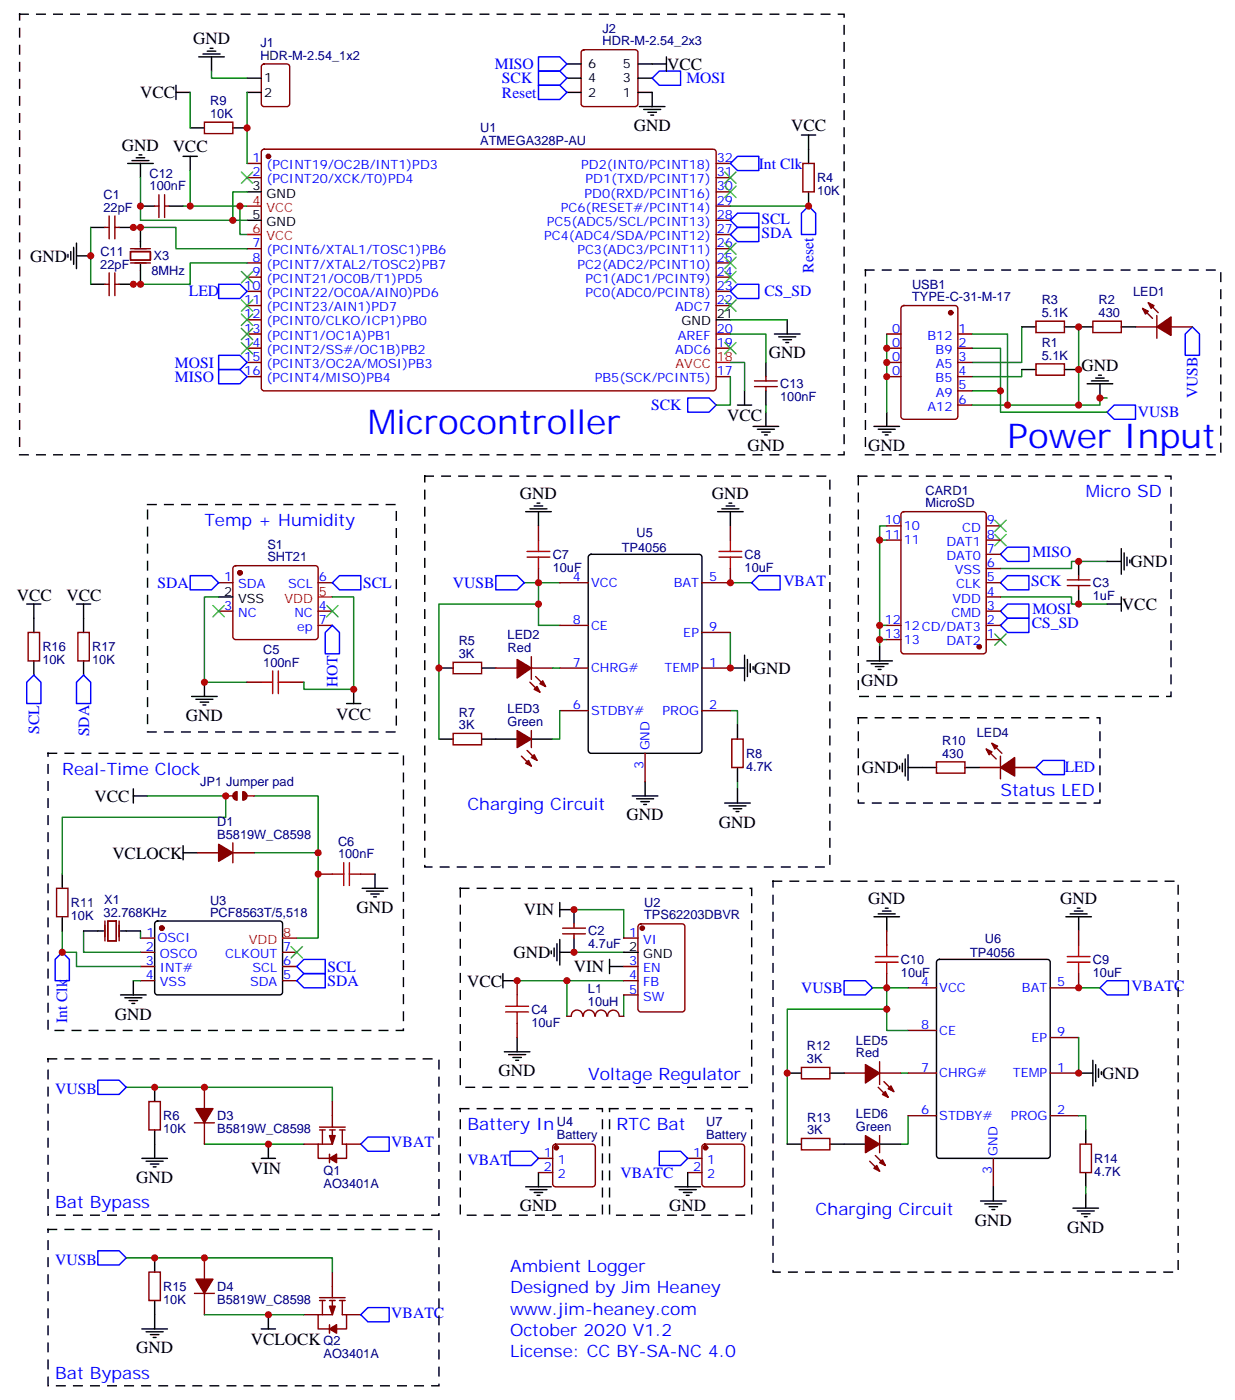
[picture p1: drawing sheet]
<svg xmlns="http://www.w3.org/2000/svg" width="306mm" height="347mm" viewBox="0 0 306 347" stroke-linecap="round" stroke-linejoin="round" font-family="sans-serif">
<g fill="none" stroke="#000" stroke-width=".35" stroke-dasharray="2.1 2.1">
<path d="M4.9 3.5h204.6v109.4h-204.6zM214.8 67h88.2v45.9h-88.2zM105.4 118.2h100.6v97h-100.6zM213 118.2h77.6v54.7h-77.6zM36.6 125.2h61.8v56.5h-61.8zM213 178.2h60v21.1h-60zM11.9 187h88.2v68.8h-88.2zM191.8 218.7h100.6v97h-100.6zM114.2 220.5h72.3v49.4h-72.3zM11.9 262.8h97v38.8h-97zM114.2 275.2h35.3v26.4h-35.3zM151.3 275.2h35.2v26.4h-35.2z"/>
<path d="M11.9 305.2h97v38.8h-97z"/>
</g>
<g fill="none" stroke="#000" stroke-width=".35">
<path d="M49.3 14.1h6.4M50.4 13.4h4.2M51.4 12.7h2.2M52.1 12h.7M52.5 14.1v3.5M61.3 19.4h3.5M140.7 19.4h3.5M140.7 15.9h3.5M158.3 19.4h3.6M158.3 15.9h7.1M165.4 14.1v3.5M32.7 39.9h4.3"/>
<path d="M33.8 39.2h2.1M34.5 38.5h.7M43.7 22.9h3.5M43.7 21.2v3.5M45.4 38.8h3.6M47.2 38.8v3.5M47.2 31.8h3.5M57.8 31.8h3.5M61.3 22.9h3.5M140.7 22.9h3.5M158.3 22.9h3.6v3.6M158.7 26.5h6.3"/>
<path d="M159.7 27.2h4.3M160.8 27.9h2.1M161.5 28.6h.7M198.9 33.5h3.5M200.7 33.5v7.1M22.5 56.4h3.5M29.6 56.4h3.5M31.7 40.6h6.3M34.9 51.2h3.5M34.9 40.6v3.5M34.9 56.4v5M41.9 51.2h3.5"/>
<path d="M61.3 47.6h3.5M61.3 54.7h3.5M200.7 47.6v3.6M16.9 63.1v.8M17.6 62.4v2.2M18.3 61.4v4.2M19 63.5h3.5M19 60.3v6.4M22.5 70.6h3.5M29.6 70.6h3.5M34.9 65.6v5M177.7 79.4h3.6"/>
<path d="M195.4 79.4v3.5M184.8 97v3.5M190.1 90v3.5M190.1 97v3.5M192.2 82.9h6.3M193.3 83.6h4.2M194.3 84.3h2.1M195 85h.7M253.6 91.7h3.5M253.6 81.1h3.5M264.2 91.7h3.5M264.2 81.1h7"/>
<path d="M269.8 95.2h6.4M270.9 94.5h4.2M271.9 93.8h2.1M272.6 93.1h.7M273 95.2v3.6M278.3 81.1h3.5M183 100.5h3.5M186.9 105.8h6.4M188 106.5h4.2M189 107.2h2.1M189.7 107.9h.7M190.1 102.3v3.5"/>
<path d="M216.9 105.8h6.3M217.9 106.5h4.3M219 107.2h2.1M219.7 107.9h.7M220.1 102.3v3.5M130.5 127h6.3M131.5 126.3h4.2M132.6 125.6h2.1M133.3 124.9h.7M133.6 127v3.5M146.2 137.8l.5-.2h26.8a.71 .71 0 0 1 .7 .7v48a.76 .76 0 0 1-.7 .7h-26.8a.76 .76 0 0 1-.7-.7v-48zM178.1 127h6.3"/>
<path d="M179.1 126.3h4.3M180.2 125.6h2.1M180.9 124.9h.7M181.3 127v3.5M267.7 139.3v3.6M274.7 139.3h3.6M278.3 136.2v6.3M279 137.2v4.3M279.7 138.3v2.1M280.4 139v.7M6.6 149.9h3.6M8.4 149.9v7.1"/>
<path d="M19 149.9h3.5M20.7 149.9v7.1M54.3 148.2h3.5M267.7 146.4v3.5M274.7 149.9h3.6M278.3 148.2v3.5M8.4 164v3.6M20.7 164v3.6M47.6 172.9h6.3M48.6 173.6h4.2M49.7 174.3h2.1M50.4 175h.7"/>
<path d="M50.7 169.3v3.6M86 174.6h3.5M87.8 171.1v3.5M108.9 165.8h3.6M119.5 165.8h3.5M181.3 165.8h3.5M183 179.9v3.5M184.8 162.6v6.4M185.5 163.7v4.2M186.2 164.7v2.2M186.9 165.5v.7M215.1 164h6.4"/>
<path d="M216.2 164.7h4.2M217.2 165.5h2.2M217.9 166.2h.8M218.3 160.5v3.5M33.1 197.6h3.5M33.1 195.8v3.5M108.9 183.4h3.6M119.5 183.4h8.8M131.9 183.4h5.3M156.9 197.6h6.4M158 198.3h4.2M159 199h2.1"/>
<path d="M159.7 199.7h.7M160.1 194v3.6M179.8 199.3h6.4M183 190.5v3.5M183 195.8v3.5M223.2 190.1v.8M223.9 189.4v2.2M224.6 188.4v4.2M225.4 190.5h7M225.4 187.3v6.4M239.5 190.5h3.5M15.5 217v3.5"/>
<path d="M45.4 211.7h3.6M45.4 209.9v3.5M93.1 217v3.5M180.9 200h4.2M182 200.7h2.1M182.7 201.4h.7M15.5 227.5v3.6M20.7 231.1h5M29.9 231.1h5M38.6 228.8l.5-.2h30.3a.71 .71 0 0 1 .7 .7v16.9a.76 .76 0 0 1-.7 .7h-30.3a.76 .76 0 0 1-.7-.7v-16.9zM89.9 220.5h6.3M90.9 221.2h4.3"/>
<path d="M92 221.9h2.1M92.7 222.6h.7M136.8 236v.7M137.5 235.3v2.1M138.2 234.2v4.3M138.9 225.8h3.6v3.5M138.9 224v3.5M138.9 233.2v6.3M142.5 232.8v3.6h-3.6M151.3 239.9h3.5M151.3 238.1v3.6M154.8 236.4h3.5"/>
<path d="M216.9 227.5h6.3M217.9 226.8h4.3M219 226.1h2.1M219.7 225.4h.7M220.1 227.5v3.6M232.6 238.3l.5-.2h26.8a.71 .71 0 0 1 .7 .7v48a.76 .76 0 0 1-.7 .7h-26.8a.76 .76 0 0 1-.7-.7v-48zM264.5 227.5h6.4M265.6 226.8h4.2M266.6 226.1h2.1M267.3 225.4h.7M267.7 227.5v3.6M29.9 246.9h6.4"/>
<path d="M31 247.6h4.2M32 248.4h2.1M32.7 249.1h.7M33.1 243.4v3.5M124.8 243.4h3.5M124.8 241.7v3.5M128.3 257.5v3.6M38.4 269.9v3.5M125.2 261.1h6.3M126.2 261.8h4.3M127.3 262.5h2.1M128 263.2h.7"/>
<path d="M195.4 266.3h3.5M206 266.3h3.5M267.7 266.3h3.5M271.2 263.2v6.3M271.9 264.2v4.3M272.6 265.3v2.1M273.3 266v.7M35.2 287.5h6.4M36.3 288.2h4.2M37.3 288.9h2.1M38 289.6h.7M38.4 280.5v7"/>
<path d="M64.8 287.5h3.6M66.6 284v3.5M130.5 294.6h6.3M131.5 295.3h4.2M132.6 296h2.1M133.3 296.7h.7M133.6 291v3.6M167.5 294.6h6.3M168.6 295.3h4.2M169.6 296h2.1M170.3 296.7h.7M170.7 291v3.6"/>
<path d="M195.4 284h3.5M206 284h8.8M218.3 284h5.3M243.3 298.1h6.4M244.4 298.8h4.2M245.5 299.5h2.1M246.5 294.6v3.5M266.3 299.9h6.3M269.5 280.5v3.5M269.5 291v3.6M269.5 296.3v3.6M38.4 312.2v3.5"/>
<path d="M246.2 300.2h.7M267.3 300.6h4.3M268.4 301.3h2.1M269.1 302h.7M35.2 329.8h6.4M36.3 330.6h4.2M37.3 331.3h2.1M38 332h.7M38.4 322.8v7M64.8 329.8h3.6M66.6 326.3v3.5"/>
</g>
<g fill="none" stroke="#a10000" stroke-width=".35">
<path d="M130.8 138.3h5.7M130.8 136.9h5.7M133.6 134.1v2.8M133.6 138.3v2.8M178.4 138.3h5.7M178.4 136.9h5.7M181.3 134.1v2.8M181.3 138.3v2.8M64.8 169.3h2.9M67.7 166.5v5.7M69.1 166.5v5.7M69.1 169.3h2.8"/>
<path d="M82.5 217h2.8M85.3 214.1v5.7M86.7 217h2.8M86.7 214.1v5.7M217.2 238.8h5.7M217.2 237.4h5.7M220.1 234.6v2.8M220.1 238.8v2.9M264.9 238.8h5.6M264.9 237.4h5.6M267.7 234.6v2.8M267.7 238.8v2.9"/>
<path d="M125.5 251.2h5.7M125.5 249.8h5.7M128.3 246.9v2.9M128.3 251.2v2.8"/>
</g>
<g fill="none" stroke="#870000" stroke-width=".35">
<path d="M65.1 16.1l.4-.2h5.7a.71 .71 0 0 1 .7 .7v9.2a.76 .76 0 0 1-.7 .7h-5.7a.76 .76 0 0 1-.7-.7v-9.2zM144.4 12.6l.5-.3h12.7a.71 .71 0 0 1 .7 .8v12.7a.76 .76 0 0 1-.7 .7h-12.7a.76 .76 0 0 1-.7-.7v-12.7zM50.7 30.3h7.1v2.9h-7.1zM65.1 37.2l.4-.2h111.5a.71 .71 0 0 1 .7 .7v58.6a.76 .76 0 0 1-.7 .7h-111.5a.76 .76 0 0 1-.7-.7v-58.6zM26 56.4h1.1M27.1 53.6v5.7M28.5 53.6v5.7M28.5 56.4h1.1M38.4 51.2h1M39.4 48.3v5.7M40.9 51.2h1M40.9 48.3v5.7"/>
<path d="M61.3 40.6h3.5M61.3 44.1h3.5M177.7 40.6h3.6M177.7 44.1h3.6M177.7 58.2h3.6M177.7 54.7h3.6M177.7 51.2h3.6M177.7 47.6h3.6M199.2 40.6h2.9v7h-2.9zM26 70.6h1.1M27.1 67.7v5.7M28.5 67.7v5.7"/>
<path d="M28.5 70.6h1.1M32.4 62.4h4.9v2.2h-4.9zM32.4 61.7h4.9M32.4 65.3h4.9M61.3 61.7h3.5M61.3 65.3h3.5M61.3 68.8h3.5M61.3 72.3h3.5M61.3 75.8h3.5M61.3 79.4h3.5M177.7 61.7h3.6M177.7 65.3h3.6"/>
<path d="M177.7 68.8h3.6M177.7 72.3h3.6M177.7 75.8h3.6M223.8 76.1l.5-.3h12.7a.71 .71 0 0 1 .7 .8v26.8a.76 .76 0 0 1-.7 .7h-12.7a.76 .76 0 0 1-.7-.7v-26.8zM257.1 79.7h7.1v2.9h-7.1zM271.2 79.7h7.1v2.9h-7.1zM283.6 76.6l2.4 2.4M285 75.1l2.4 2.5M287.1 78.3v5.7M61.3 82.9h3.5M61.3 86.4h3.5M61.3 90h3.5"/>
<path d="M61.3 93.5h3.5M177.7 82.9h3.6M177.7 86.4h3.6M177.7 93.5h3.6M187.3 96h5.6M187.3 94.5h5.6M190.1 93.5v1M190.1 96v1M220.1 82.9h3.5M220.1 86.4h3.5M220.1 90h3.5M220.1 93.5h3.5"/>
<path d="M237.7 82.9h3.5M237.7 86.4h3.5M237.7 90h3.5M237.7 93.5h3.5M237.7 97h3.5M257.1 90.3h7.1v2.8h-7.1zM281.8 81.1h5.3M290.6 81.1h5.3M237.7 100.5h3.5M133.6 130.5v3.6M181.3 130.5v3.6M220.1 134.1h3.5"/>
<path d="M220.1 130.5h3.5M223.8 127.2l.5-.2h19.8a.71 .71 0 0 1 .7 .7v33.9a.76 .76 0 0 1-.7 .7h-19.8a.76 .76 0 0 1-.7-.7v-33.9zM244.8 137.6h3.5M244.8 134.1h3.5M244.8 130.5h3.5M7 157h2.8v7h-2.8zM19.3 157h2.9v7h-2.9zM54.3 151.7h3.5M54.3 144.6h3.5M58 140.6l.5-.2h19.7a.71 .71 0 0 1 .8 .7v16.9a.76 .76 0 0 1-.8 .8h-19.7a.76 .76 0 0 1-.7-.8v-16.9zM79 155.2h3.5M79 151.7h3.5"/>
<path d="M79 144.6h3.5M133.6 141.1v3.5M138.9 155.2h7.1M138.9 144.6h7.1M174.2 157h7.1M181.3 141.1v3.5h-7.1M220.1 158.8h3.5M220.1 155.2h3.5M244.8 158.8h3.5M244.8 155.2h3.5M244.8 151.7h3.5M244.8 148.2h3.5"/>
<path d="M244.8 144.6h3.5M244.8 141.1h3.5M264.9 145.3h5.6M264.9 143.9h5.6M267.7 142.9v1M267.7 145.3v1.1M61.3 169.3h3.5M71.9 169.3h3.5M112.5 164.4h7v2.8h-7zM123 165.8h5.3M131.5 169.3l2.5 2.5M131.9 163v5.6"/>
<path d="M131.9 165.8h5.3M132.9 167.9l2.5 2.5M138.9 165.8h7.1M138.9 176.4h7.1M174.2 165.8h7.1M174.2 176.4h7.1M112.5 182h7v2.9h-7zM129.4 187.7l2.5 2.4M130.8 186.3l2.5 2.4M131.9 181.3v4.3M160.1 187v7M181.6 183.4h2.8v7.1h-2.8z"/>
<path d="M232.4 189.1h7.1v2.8h-7.1zM243 190.5h5.3M244.8 185.9l2.4 2.5M246.2 184.5l2.4 2.5M248.3 187.7v5.6M251.8 190.5h5.3M49 211.7h5.3M57.8 209.2v4.9M57.8 211.7h5.3M79 217h3.5M89.5 217h3.6M14 220.5h2.9v7h-2.9z"/>
<path d="M26 228.6v4.9M26.7 228.6h2.2v4.9h-2.2zM29.6 228.6v4.9M34.9 236.4h3.5M34.9 239.9h3.5M34.9 232.8h3.5M70.1 236.4h3.6M70.1 239.9h3.6M139.6 230.4h5.7M139.6 231.8h5.7M142.5 229.3v1.1M142.5 231.8v1"/>
<path d="M154.8 239.9h3.5M154.8 232.8h3.5M158.6 229.5l.4-.2h10.3a.71 .71 0 0 1 .7 .7v20.5a.76 .76 0 0 1-.7 .7h-10.3a.76 .76 0 0 1-.7-.7v-20.5zM220.1 231.1v3.5M267.7 231.1v3.5M34.9 243.4h3.5M70.1 243.4h3.6M128.3 243.4v3.5M128.3 254v3.5M144.6 252.2a1.41 1.41 0 0 0-1.4-1.5 1.41 1.41 0 0 0-1.4 1.5h-1.1M144.8 252.2a1.41 1.41 0 0 1 1.4-1.5 1.41 1.41 0 0 1 1.4 1.5M147.8 252.2a1.41 1.41 0 0 1 1.4-1.5 1.41 1.41 0 0 1 1.4 1.5"/>
<path d="M150.8 252.2a1.41 1.41 0 0 1 1.4-1.5 1.41 1.41 0 0 1 1.4 1.5M153.7 252.2h1.1M154.8 243.4h3.5M154.8 246.9h3.5M220.1 241.7v3.5M225.4 245.2h7M225.4 255.8h7M260.6 257.5h7.1M267.7 241.7v3.5h-7.1M37 273.4h2.8v7.1h-2.8zM48.3 278.7h4.9M50.7 269.9v5.3"/>
<path d="M50.7 278.7v5.3M79.3 279.8h6.4M82.5 273.4v6.4M198.9 264.9h7.1v2.9h-7.1zM209.5 266.3h5.3M217.9 269.9l2.5 2.4M218.3 266.3h5.3M218.3 263.5v5.7M219.4 268.5l2.4 2.4M225.4 266.3h7M225.4 276.9h7M260.6 266.3h7.1"/>
<path d="M260.6 276.9h7.1M75.4 284h3.6M79 284v3.5h2.8M79.3 280.5h1.4M80 280.5v3.5M81.8 286.5v2.1M81.8 280.5h1.4M82.5 280.5v3.5h-3.5M84.2 280.5h1.5M84.9 280.5v3.5h1.1v3.5h-2.5M86 284h3.5M133.6 287.5h3.6"/>
<path d="M133.6 291h3.6M137.4 284.2l.5-.2h9.1a.71 .71 0 0 1 .7 .7v9.2a.76 .76 0 0 1-.7 .7h-9.1a.76 .76 0 0 1-.7-.7v-9.2zM170.7 287.5h3.5M170.7 291h3.5M174.4 284.2l.5-.2h9.2a.71 .71 0 0 1 .7 .7v9.2a.76 .76 0 0 1-.7 .7h-9.2a.76 .76 0 0 1-.7-.7v-9.2zM198.9 282.6h7.1v2.8h-7.1zM215.8 288.2l2.5 2.5M217.2 286.8l2.5 2.5M218.3 281.9v4.2M246.5 287.5v7.1M268 284h2.9v7h-2.9zM37 315.7h2.8v7.1h-2.8z"/>
<path d="M50.7 312.2v5.3M82.5 315.7v6.4M48.3 321h4.9M50.7 321v5.3M75.4 326.3h3.6M79 326.3v3.5h2.8M79.3 322.1h6.4M79.3 322.8h1.4M80 322.8v3.5M81.8 328.8v2.1M81.8 322.8h1.4M82.5 322.8v3.5h-3.5"/>
<path d="M84.2 322.8h1.5M84.9 322.8v3.5h1.1v3.5h-2.5M86 326.3h3.5"/>
</g>
<g fill="none" stroke="#008700" stroke-width=".35">
<path d="M52.5 17.6v1.8h8.8M47.2 22.9v8.9M61.3 22.9v17.7M22.5 56.4v14.2M34.9 56.4h-1.8h10.6v5.3h17.6M34.9 44.1v10.6h22.9M45.4 51.2h1.8M47.2 42.3v8.9h12.3M61.3 51.2h-1.8v7h1.8M61.3 47.6h-3.5v7.1h3.5M181.3 51.2h19.4M61.3 65.3h-14.1v5.3h-14.1h1.8"/>
<path d="M181.3 79.4h14.1M181.3 82.9h8.8v7.1M181.3 90h3.5v7M181.3 93.5v7h-3.6M220.1 82.9v19.4M241.2 97h7.1v5.3h26.4M241.2 86.4h7.1v10.6M241.2 82.9h8.8v17.6M253.6 91.7v1.8h-12.4M253.6 81.1v8.9h-12.4M267.7 81.1v19.4M274.7 98.8h-1.7v1.7h-31.8"/>
<path d="M190.1 100.5v1.8M218.3 134.1h1.8M220.1 130.5h-1.8v30M274.7 139.3h-8.8v1.8h-17.6M54.3 148.2h-3.6v21.1h10.6M82.5 148.2h5.3v22.9h-12.4v-1.8M130.1 144.6h8.8M133.6 144.6v10.6h5.3M133.6 149.9h-24.7v33.5M181.3 144.6h5.2M181.3 157v8.8M218.3 155.2h1.8"/>
<path d="M218.3 158.8h1.8M248.3 148.2h17.6v1.7h8.8M137.2 165.8h1.7M138.9 176.4v7h-1.7M181.3 176.4h1.7v3.5M36.6 197.6h19.4v5.2h-40.5v14.2M63.1 197.6h15.9v35.2h-5.3M183 194v1.8M63.1 211.7h15.9M15.5 231.1v5.3h3.5v3.5h15.9M20.7 231.1v5.3h14.2M34.9 231.1v1.7"/>
<path d="M142.5 225.8h12.3v7M142.5 236.4h12.3M33.1 243.4h1.8M128.3 243.4h12.4M154.8 243.4h-14.1v8.8M154.8 246.9v5.3M216.5 245.2h8.9M220.1 250.5h-24.7v33.5M220.1 245.2v10.6h5.3M267.7 257.5v8.8M267.7 245.2h5.3M31.3 269.9h51.2v3.5"/>
<path d="M223.6 266.3h1.8M225.4 276.9v7.1h-1.8M267.7 276.9h1.8v3.6M50.7 284h24.7M269.5 294.6v1.7M31.3 312.2h51.2v3.5M50.7 326.3h24.7"/>
</g>
<g fill="none" stroke="#00f" stroke-width=".35">
<path d="M133.6 14.1h5.3l1.8 1.8-1.8 1.7h-5.3zM133.6 17.6h5.3l1.8 1.8-1.8 1.8h-5.3zM161.9 19.4l1.7-1.8h5.3v3.6h-5.3zM133.6 21.2h5.3l1.8 1.7-1.8 1.8h-5.3zM181.3 54.7l1.7-1.8h5.3v3.5h-5.3zM181.3 58.2l1.7-1.8h5.3v3.6h-5.3zM181.3 40.6l1.7-1.8h5.3v3.5h-5.3zM200.7 51.2l1.7 1.7v5.3h-3.5v-5.3zM54.3 70.6h5.2l1.8 1.7-1.8 1.8h-5.2zM181.3 72.3l1.7-1.7h5.3v3.5h-5.3zM54.3 88.2h5.2l1.8 1.8-1.8 1.7h-5.2zM54.3 91.7h5.2l1.8 1.8-1.8 1.7h-5.2z"/>
<path d="M170.7 98.8h5.3l1.7 1.7-1.7 1.8h-5.3zM295.9 81.1l1.8 1.8v5.3h-3.6v-5.3zM276.5 100.5h5.3v3.6h-5.3l-1.8-1.8zM248.3 137.6l1.7-1.8h5.3v3.5h-5.3zM47.2 142.9h5.3l1.8 1.7-1.8 1.8h-5.3zM82.5 144.6l1.7-1.7h5.3v3.5h-5.3zM82.5 155.2l1.7 1.8v5.3h-3.5v-5.3zM123 142.9h5.3l1.8 1.7-1.8 1.8h-5.3zM186.5 144.6l1.8-1.7h5.3v3.5h-5.3zM248.3 151.7l1.7-1.8h5.3v3.6h-5.3zM248.3 144.6l1.7-1.7h5.3v3.5h-5.3zM248.3 155.2l1.7-1.7h5.3v3.5h-5.3z"/>
<path d="M6.6 169.3l1.8-1.7 1.8 1.7v5.3h-3.6zM20.7 167.6l1.8 1.7v5.3h-3.5v-5.3zM257.1 190.5l1.8-1.8h5.3v3.6h-5.3zM15.5 236.4l1.7 1.7v5.3h-3.5v-5.3zM73.7 239.9l1.7-1.8h5.3v3.6h-5.3zM73.7 243.4l1.7-1.7h5.3v3.5h-5.3zM209.5 243.4h5.3l1.7 1.8-1.7 1.7h-5.3zM273 245.2l1.7-1.8h5.3v3.5h-5.3zM24.3 268.1h5.3l1.7 1.8-1.7 1.7h-5.3zM91.3 282.2h5.3v3.6h-5.3l-1.8-1.8zM126.6 285.8h5.3l1.7 1.7-1.7 1.8h-5.3zM163.6 285.8h5.3l1.8 1.7-1.8 1.8h-5.3z"/>
<path d="M24.3 310.4h5.3l1.7 1.8-1.7 1.8h-5.3zM91.3 324.6h5.3v3.5h-5.3l-1.8-1.8z"/>
</g>
<g fill="#870000" stroke="#870000" stroke-width=".35">
<path d="M283.6 76.6l1.4 .7-.7 .7z"/>
<path d="M285 75.1l1.4 .7-.7 .8z"/>
<path d="M287.1 81.1l3.5-2.4v4.6z"/>
<path d="M48.6 275.2h4.2l-2.1 3.5z"/>
<path d="M81.8 281.9h1.4l-.7 2.1z"/>
<path d="M81.8 287.5l1.7-1v2.1z"/>
<path d="M128.3 181.3l3.6 2.1-3.6 2.2z"/>
<path d="M131.9 188l.7-.7 .7 1.4z"/>
<path d="M130.5 189.4l.7-.7 .7 1.4z"/>
<path d="M134 169.7l.7-.7 .7 1.4z"/>
<path d="M132.6 171.1l.7-.7 .7 1.4z"/>
<path d="M128.3 163.7l3.6 2.1-3.6 2.5z"/>
<path d="M244.8 185.9l1.4 .7-.7 .7z"/>
<path d="M246.2 184.5l1.4 .7-.7 .7z"/>
<path d="M248.3 190.5l3.5-2.5v4.6z"/>
<path d="M220.4 270.2l.7-.7 .7 1.4z"/>
<path d="M219 271.6l.7-.7 .7 1.4z"/>
<path d="M214.8 264.2l3.5 2.1-3.5 2.5z"/>
<path d="M214.8 281.9l3.5 2.1-3.5 2.1z"/>
<path d="M218.3 288.6l.7-.7 .7 1.4z"/>
<path d="M216.9 290l.7-.7 .7 1.4z"/>
<path d="M81.8 324.2h1.4l-.7 2.1z"/>
<path d="M81.8 329.8l1.7-1v2.1z"/>
<path d="M48.6 317.5h4.2l-2.1 3.5z"/>
<path d="M54.3 209.5l3.5 2.2-3.5 2.1z"/>
<circle cx="235.9" cy="77.6" r=".53"/>
<circle cx="243" cy="160.5" r=".53"/>
<circle cx="138" cy="284.9" r=".53"/>
<circle cx="59.5" cy="142.2" r=".53"/>
<circle cx="40.1" cy="230.4" r=".53"/>
<circle cx="159.4" cy="230.4" r=".53"/>
<circle cx="175.1" cy="284.9" r=".53"/>
<circle cx="66.6" cy="38.8" r=".53"/>
</g>
<g fill="none" stroke="#3c3" stroke-width=".35">
<path d="M59.9 42.7l2.8 2.8M62.7 42.7l-2.8 2.8M179.8 42.7l2.9 2.8M179.8 46.2l2.9 2.8M182.7 42.7l-2.9 2.8M182.7 46.2l-2.9 2.8M59.9 67.4l2.8 2.8M59.9 74.4l2.8 2.9M59.9 78l2.8 2.8M62.7 67.4l-2.8 2.8M62.7 74.4l-2.8 2.9M62.7 78l-2.8 2.8"/>
<path d="M179.8 60.3l2.9 2.8M179.8 63.9l2.9 2.8M179.8 67.4l2.9 2.8M179.8 74.4l2.9 2.9M182.7 60.3l-2.9 2.8M182.7 63.9l-2.9 2.8M182.7 67.4l-2.9 2.8M182.7 74.4l-2.9 2.9M59.9 81.5l2.8 2.8M59.9 85l2.8 2.8M62.7 81.5l-2.8 2.8M62.7 85l-2.8 2.8"/>
<path d="M179.8 85l2.9 2.8M182.7 85l-2.9 2.8M246.9 132.6l2.8 2.9M246.9 129.1l2.8 2.8M249.7 132.6l-2.8 2.9M249.7 129.1l-2.8 2.8M52.8 150.3l2.9 2.8M55.7 150.3l-2.9 2.8M81.1 150.3l2.8 2.8M83.9 150.3l-2.8 2.8M246.9 157.3l2.8 2.9M249.7 157.3l-2.8 2.9"/>
<path d="M72.2 234.9l2.9 2.9M75.1 234.9l-2.9 2.9"/>
</g>
<path d="M61.3 51.2h3.5M61.3 58.2h3.5M177.7 90h3.6M79 148.2h3.5M70.1 232.8h3.6" fill="none" stroke="#f00" stroke-width=".35"/>
<path d="M56 197.6h1.8M61.3 197.6h1.8" fill="none" stroke="#900" stroke-width=".35"/>
<g fill="#900" stroke="#900" stroke-width=".35">
<path d="M58 196.9l.8-.4v2.1a1.06 1.06 0 0 1-.9-.6 1.06 1.06 0 0 1 .1-1.1z"/>
<path d="M60.3 196.5a1.06 1.06 0 0 1 1 1.1 1.06 1.06 0 0 1-1 1z"/>
</g>
<g fill="#c00">
<circle cx="195.4" cy="266.3" r=".88"/>
<circle cx="220.1" cy="250.5" r=".88"/>
<circle cx="267.7" cy="245.2" r=".88"/>
<circle cx="267.7" cy="266.3" r=".88"/>
<circle cx="220.1" cy="245.2" r=".88"/>
<circle cx="267.7" cy="81.1" r=".88"/>
<circle cx="267.7" cy="91.7" r=".88"/>
<circle cx="15.5" cy="236.4" r=".88"/>
<circle cx="87.8" cy="171.1" r=".88"/>
<circle cx="128.3" cy="243.4" r=".88"/>
<circle cx="142.5" cy="225.8" r=".88"/>
<circle cx="142.5" cy="236.4" r=".88"/>
<circle cx="267.7" cy="149.9" r=".88"/>
<circle cx="218.3" cy="134.1" r=".88"/>
<circle cx="218.3" cy="158.7" r=".88"/>
<circle cx="218.3" cy="155.2" r=".88"/>
<circle cx="267.7" cy="139.3" r=".88"/>
<circle cx="79" cy="217" r=".88"/>
<circle cx="79" cy="211.7" r=".88"/>
<circle cx="50.7" cy="169.3" r=".88"/>
<circle cx="133.6" cy="144.6" r=".88"/>
<circle cx="181.3" cy="165.8" r=".88"/>
<circle cx="181.3" cy="144.6" r=".88"/>
<circle cx="133.6" cy="149.9" r=".88"/>
<circle cx="108.9" cy="165.8" r=".88"/>
<circle cx="66.6" cy="284" r=".88"/>
<circle cx="50.7" cy="269.9" r=".88"/>
<circle cx="38.4" cy="269.9" r=".88"/>
<circle cx="267.7" cy="100.5" r=".88"/>
<circle cx="248.3" cy="97" r=".88"/>
<circle cx="220.1" cy="93.5" r=".88"/>
<circle cx="220.1" cy="90" r=".88"/>
<circle cx="220.1" cy="86.4" r=".88"/>
<circle cx="273" cy="98.8" r=".88"/>
<circle cx="250" cy="100.5" r=".88"/>
<circle cx="140.7" cy="243.4" r=".88"/>
<circle cx="38.4" cy="312.2" r=".88"/>
<circle cx="50.7" cy="312.2" r=".88"/>
<circle cx="66.6" cy="326.3" r=".88"/>
<circle cx="56" cy="197.6" r=".88"/>
<circle cx="34.9" cy="56.4" r=".88"/>
<circle cx="34.9" cy="70.6" r=".88"/>
<circle cx="33.1" cy="70.6" r=".88"/>
<circle cx="33.1" cy="56.4" r=".88"/>
<circle cx="22.5" cy="63.5" r=".88"/>
<circle cx="59.5" cy="51.2" r=".88"/>
<circle cx="57.8" cy="54.7" r=".88"/>
<circle cx="34.9" cy="51.2" r=".88"/>
<circle cx="47.2" cy="51.2" r=".88"/>
<circle cx="61.3" cy="31.7" r=".88"/>
<circle cx="200.7" cy="51.2" r=".88"/>
</g>
<g font-size="8.5" fill="#00f">
<text x="91.3" y="107.6">Microcontroller</text>
<text x="250" y="111.1">Power Input</text>
</g>
<g font-size="4.2">
<text x="47.9" y="10.9">GND</text>
<text x="165.6" y="17.3">VCC</text>
<text x="34.8" y="24.4">VCC</text>
<text x="157.3" y="32.5">GND</text>
<text x="196.3" y="32.4">VCC</text>
<text x="30.3" y="37.4">GND</text>
<text x="42.9" y="37.7">VCC</text>
<text x="7.5" y="64.9">GND</text>
<text x="190.8" y="89">GND</text>
<text x="268.4" y="92">GND</text>
<text x="180.4" y="104.5">VCC</text>
<text x="185.5" y="111.9">GND</text>
<text x="215.5" y="111.9">GND</text>
<text x="129" y="123.8">GND</text>
<text x="176.7" y="123.8">GND</text>
<text x="280.6" y="140.8">GND</text>
<text x="4.2" y="149.2">VCC</text>
<text x="16.5" y="149.2">VCC</text>
<text x="278.4" y="151.4">VCC</text>
<text x="187.1" y="167.2">GND</text>
<text x="213.7" y="170.1">GND</text>
<text x="46.1" y="179">GND</text>
<text x="83.4" y="178.6">VCC</text>
<text x="213.9" y="191.9">GND</text>
<text x="23.4" y="199">VCC</text>
<text x="155.5" y="203.6">GND</text>
<text x="178.4" y="205.4">GND</text>
<text x="27.9" y="213.1">VCLOCK</text>
<text x="88.5" y="226.6">GND</text>
<text x="130" y="227.2">VIN</text>
<text x="215.5" y="224.3">GND</text>
<text x="263.1" y="224.3">GND</text>
<text x="127.5" y="237.8">GND</text>
<text x="115.9" y="244.9">VCC</text>
<text x="142.4" y="241.3">VIN</text>
<text x="28.5" y="253">GND</text>
<text x="123.8" y="267.2">GND</text>
<text x="273.5" y="267.8">GND</text>
<text x="33.8" y="293.5">GND</text>
<text x="62.3" y="291.5">VIN</text>
<text x="129" y="300.6">GND</text>
<text x="166.1" y="300.6">GND</text>
<text x="241.9" y="304.2">GND</text>
<text x="264.9" y="305.9">GND</text>
<text x="33.8" y="335.8">GND</text>
<text x="62.3" y="333.8">VCLOCK</text>
</g>
<g font-size="4.2" fill="#00f">
<text x="269.5" y="123.5">Micro SD</text>
<text x="50.7" y="130.5">Temp + Humidity</text>
<text x="15.5" y="192.3">Real-Time Clock</text>
<text x="248.3" y="197.6">Status LED</text>
<text x="116" y="201.1">Charging Circuit</text>
<text x="146" y="268.1">Voltage Regulator</text>
<text x="116" y="280.4">Battery In</text>
<text x="153" y="280.4">RTC Bat</text>
<text x="13.7" y="299.9">Bat Bypass</text>
<text x="202.4" y="301.6">Charging Circuit</text>
<text x="126.6" y="315.7">Ambient Logger</text>
<text x="126.6" y="321">Designed by Jim Heaney</text>
<text x="126.6" y="326.3">www.jim-heaney.com</text>
<text x="126.6" y="331.6">October 2020 V1.2</text>
<text x="126.6" y="336.9">License: CC BY-SA-NC 4.0</text>
<text x="13.7" y="342.2">Bat Bypass</text>
</g>
<g font-size="3.9" fill="#00f">
<text x="122.8" y="17.2">MISO</text>
<text x="124.6" y="20.7">SCK</text>
<text x="170.3" y="20.6">MOSI</text>
<text x="124.6" y="24.2">Reset</text>
<text x="188.3" y="41.8">Int Clk</text>
<text x="189" y="55.5">SCL</text>
<text x="189" y="59.1">SDA</text>
<text x="201.9" y="67.7" transform="rotate(-90 201.9 67.7)">Reset</text>
<text x="46.9" y="73.6">LED</text>
<text x="189.7" y="73.5">CS_SD</text>
<text x="43.4" y="91.3">MOSI</text>
<text x="43.4" y="94.8">MISO</text>
<text x="161.6" y="101.8">SCK</text>
<text x="297.2" y="98.8" transform="rotate(-90 297.2 98.8)">VUSB</text>
<text x="282.4" y="103.5">VUSB</text>
<text x="256.2" y="138.3">MISO</text>
<text x="39.1" y="145.9">SDA</text>
<text x="90.1" y="145.9">SCL</text>
<text x="112.4" y="145.9">VUSB</text>
<text x="194.4" y="145.5">VBAT</text>
<text x="255.9" y="145.5">SCK</text>
<text x="256.1" y="155.8">CS_SD</text>
<text x="256.2" y="152.4">MOSI</text>
<text x="83.7" y="170.6" transform="rotate(-90 83.7 170.6)">HOT</text>
<text x="9.8" y="182.1" transform="rotate(-90 9.8 182.1)">SCL</text>
<text x="22.1" y="182.7" transform="rotate(-90 22.1 182.7)">SDA</text>
<text x="264.2" y="191.7">LED</text>
<text x="81.3" y="241.1">SCL</text>
<text x="81.3" y="244.7">SDA</text>
<text x="198.8" y="246.5">VUSB</text>
<text x="280.8" y="246">VBATC</text>
<text x="16.7" y="254" transform="rotate(-90 16.7 254)">Int Clk</text>
<text x="13.7" y="271.6">VUSB</text>
<text x="97.1" y="284.7">VBAT</text>
<text x="116" y="289.3">VBAT</text>
<text x="154" y="292.3">VBATC</text>
<text x="13.7" y="314">VUSB</text>
<text x="97.1" y="327.1">VBATC</text>
</g>
<g font-size="3.2" fill="#000080">
<text x="64.6" y="11.7">J1</text>
<text x="149.5" y="11.3">HDR-M-2.54_2x3</text>
<text x="149.5" y="8.1">J2</text>
<text x="64.6" y="14.8">HDR-M-2.54_1x2</text>
<text x="52.2" y="29.3">10K</text>
<text x="52.2" y="26.1">R9</text>
<text x="119.2" y="36">ATMEGA328P-AU</text>
<text x="119.2" y="32.8">U1</text>
<text x="37.1" y="47.3">100nF</text>
<text x="37.1" y="44.1">C12</text>
<text x="202.8" y="45.2">R4</text>
<text x="25.7" y="52.6">22pF</text>
<text x="25.7" y="49.4">C1</text>
<text x="202.8" y="48.4">10K</text>
<text x="24.9" y="63.5">C11</text>
<text x="38.1" y="64.6">X3</text>
<text x="24.9" y="66.7">22pF</text>
<text x="37.6" y="68.1">8MHz</text>
<text x="226.3" y="71.6">USB1</text>
<text x="226.3" y="74.8">TYPE-C-31-M-17</text>
<text x="258.5" y="75.5">R3</text>
<text x="272.6" y="75.5">R2</text>
<text x="281.2" y="73.4">LED1</text>
<text x="258.5" y="78.7">5.1K</text>
<text x="272.6" y="78.7">430</text>
<text x="258.5" y="89.3">5.1K</text>
<text x="258.5" y="86">R1</text>
<text x="193.6" y="99.6">100nF</text>
<text x="193.6" y="96.4">C13</text>
<text x="229.7" y="125.9">MicroSD</text>
<text x="229.7" y="122.8">CARD1</text>
<text x="66.4" y="136.2">S1</text>
<text x="154.3" y="137">TP4056</text>
<text x="158" y="133.4">U5</text>
<text x="66.4" y="139.3">SHT21</text>
<text x="137.2" y="141.9">10uF</text>
<text x="137.2" y="138.7">C7</text>
<text x="184.8" y="141.9">10uF</text>
<text x="184.8" y="138.7">C8</text>
<text x="271.2" y="149">1uF</text>
<text x="271.2" y="145.8">C3</text>
<text x="10.5" y="161.7">R16</text>
<text x="22.9" y="161.7">R17</text>
<text x="113.8" y="160.2">R5</text>
<text x="126" y="161.9">Red</text>
<text x="126" y="158.7">LED2</text>
<text x="10.5" y="164.8">10K</text>
<text x="22.9" y="164.8">10K</text>
<text x="65.3" y="165.5">100nF</text>
<text x="65.3" y="162.3">C5</text>
<text x="113.8" y="163.3">3K</text>
<text x="113.9" y="177.8">R7</text>
<text x="126" y="177.1">LED3</text>
<text x="113.9" y="181">3K</text>
<text x="126" y="180.3">Green</text>
<text x="233.8" y="184.8">R10</text>
<text x="242.4" y="182.8">LED4</text>
<text x="185.1" y="191.3">4.7K</text>
<text x="185.1" y="188.1">R8</text>
<text x="233.8" y="188">430</text>
<text x="49.7" y="195.2">JP1 Jumper pad</text>
<text x="53.9" y="208.1">B5819W_C8598</text>
<text x="53.9" y="204.9">D1</text>
<text x="83.9" y="209.9">C6</text>
<text x="83.9" y="213.1">100nF</text>
<text x="17.6" y="225.2">R11</text>
<text x="25.7" y="227.5">32.768KHz</text>
<text x="25.9" y="224.4">X1</text>
<text x="52.1" y="227.5">PCF8563T/5,518</text>
<text x="52.1" y="224.6">U3</text>
<text x="159.9" y="225">U2</text>
<text x="17.6" y="228.3">10K</text>
<text x="146" y="232.2">C2</text>
<text x="159.9" y="228.2">TPS62203DBVR</text>
<text x="244.4" y="233.9">U6</text>
<text x="146" y="235.4">4.7uF 2</text>
<text x="223.6" y="239.3">C10</text>
<text x="240.8" y="237.5">TP4056</text>
<text x="271.2" y="239.3">C9</text>
<text x="223.6" y="242.4">10uF</text>
<text x="271.2" y="242.4">10uF</text>
<text x="131.9" y="251.6">C4</text>
<text x="145.9" y="249.6">10uH</text>
<text x="145.9" y="246.4">L1</text>
<text x="131.9" y="254.8">10uF</text>
<text x="200.3" y="263.9">3K</text>
<text x="200.3" y="260.7">R12</text>
<text x="212.4" y="262.5">Red</text>
<text x="212.4" y="259.3">LED5</text>
<text x="40.5" y="281.3">10K</text>
<text x="40.5" y="278.1">R6</text>
<text x="53.9" y="281.3">B5819W_C8598</text>
<text x="53.9" y="278">D3</text>
<text x="138.2" y="279.6">U4</text>
<text x="175.3" y="279.6">U7</text>
<text x="200.3" y="281.5">3K</text>
<text x="200.3" y="278.4">R13</text>
<text x="212.4" y="280.8">Green</text>
<text x="212.4" y="277.6">LED6</text>
<text x="138.2" y="282.8">Battery</text>
<text x="175.3" y="282.8">Battery</text>
<text x="80.3" y="291.5">Q1</text>
<text x="271.6" y="291.8">4.7K</text>
<text x="271.6" y="288.6">R14</text>
<text x="80.3" y="294.8">AO3401A</text>
<text x="40.5" y="323.6">10K</text>
<text x="40.5" y="320.4">R15</text>
<text x="53.9" y="323.6">B5819W_C8598</text>
<text x="53.9" y="320.4">D4</text>
<text x="80.3" y="333.9">Q2</text>
<text x="80.3" y="337.1">AO3401A</text>
</g>
<g font-size="3.2">
<text x="146" y="16.9">6</text>
<text x="154.5" y="16.9">5</text>
<text x="65.5" y="20.5">1</text>
<text x="65.5" y="24">2</text>
<text x="146" y="24">2</text>
<text x="146" y="20.5">4</text>
<text x="154.5" y="24">1</text>
<text x="154.5" y="20.5">3</text>
<text x="62.6" y="47.3">3</text>
<text x="66.1" y="49">GND</text>
<text x="62.6" y="54.3">5</text>
<text x="66.1" y="56.1">GND</text>
<text x="169.1" y="80.8">GND</text>
<text x="177.9" y="79">21</text>
<text x="55.6" y="147.8">2</text>
<text x="59.1" y="149.6">VSS</text>
<text x="159.6" y="237.8">GND</text>
</g>
<g font-size="3.2" fill="#00f">
<text x="62.6" y="40.2">1</text>
<text x="66.1" y="42">(PCINT19/OC2B/INT1)PD3</text>
<text x="144.2" y="42">PD2(INT0/PCINT18)</text>
<text x="177.9" y="40.2">32</text>
<text x="62.6" y="43.7">2</text>
<text x="66.1" y="45.5">(PCINT20/XCK/T0)PD4</text>
<text x="145.3" y="45.5">PD1(TXD/PCINT17)</text>
<text x="177.9" y="47.3">30</text>
<text x="177.9" y="43.7">31</text>
<text x="139.2" y="52.6">PC6(RESET#/PCINT14)</text>
<text x="145.1" y="49">PD0(RXD/PCINT16)</text>
<text x="177.9" y="50.8">29</text>
<text x="135.1" y="59.6">PC4(ADC4/SDA/PCINT12)</text>
<text x="135.7" y="56.1">PC5(ADC5/SCL/PCINT13)</text>
<text x="177.9" y="57.9">27</text>
<text x="177.9" y="54.3">28</text>
<text x="62.6" y="61.4">7</text>
<text x="62.6" y="64.9">8</text>
<text x="66.1" y="63.1">(PCINT6/XTAL1/TOSC1)PB6</text>
<text x="143.3" y="63.1">PC3(ADC3/PCINT11)</text>
<text x="177.9" y="64.9">25</text>
<text x="177.9" y="61.4">26</text>
<text x="60.6" y="72">10</text>
<text x="62.6" y="68.4">9</text>
<text x="66.1" y="66.7">(PCINT7/XTAL2/TOSC2)PB7</text>
<text x="66.1" y="70.2">(PCINT21/OC0B/T1)PD5</text>
<text x="143.3" y="66.7">PC2(ADC2/PCINT10)</text>
<text x="145.3" y="70.2">PC1(ADC1/PCINT9)</text>
<text x="177.9" y="72">23</text>
<text x="177.9" y="68.4">24</text>
<text x="60.6" y="75.5">11</text>
<text x="66.1" y="73.7">(PCINT22/OC0A/AIN0)PD6</text>
<text x="66.1" y="77.3">(PCINT23/AIN1)PD7</text>
<text x="145.3" y="73.7">PC0(ADC0/PCINT8)</text>
<text x="167.6" y="77.3">ADC7</text>
<text x="177.9" y="75.5">22</text>
<text x="60.6" y="79">12</text>
<text x="60.6" y="82.6">13</text>
<text x="66.1" y="80.8">(PCINT0/CLKO/ICP1)PB0</text>
<text x="177.9" y="82.6">20</text>
<text x="221.4" y="82.6">0</text>
<text x="237.9" y="82.6">1</text>
<text x="60.6" y="86.1">14</text>
<text x="60.6" y="89.6">15</text>
<text x="66.1" y="84.3">(PCINT1/OC1A)PB1</text>
<text x="66.1" y="87.8">(PCINT2/SS#/OC1B)PB2</text>
<text x="167.6" y="87.8">ADC6</text>
<text x="168.2" y="84.3">AREF</text>
<text x="177.9" y="86.1">19</text>
<text x="221.4" y="86.1">0</text>
<text x="221.4" y="89.6">0</text>
<text x="230.2" y="84.3">B12</text>
<text x="232.2" y="87.8">B9</text>
<text x="237.9" y="86.1">2</text>
<text x="237.9" y="89.6">3</text>
<text x="60.6" y="93.1">16</text>
<text x="66.1" y="91.4">(PCINT3/OC2A/MOSI)PB3</text>
<text x="66.1" y="94.9">(PCINT4/MISO)PB4</text>
<text x="147.6" y="94.9">PB5(SCK/PCINT5)</text>
<text x="177.9" y="93.1">17</text>
<text x="221.4" y="93.1">0</text>
<text x="232.2" y="94.9">B5</text>
<text x="232.2" y="91.4">A5</text>
<text x="237.9" y="93.1">4</text>
<text x="230.2" y="102">A12</text>
<text x="232.2" y="98.4">A9</text>
<text x="237.9" y="96.7">5</text>
<text x="237.9" y="100.2">6</text>
<text x="219.6" y="130.2">10</text>
<text x="224.3" y="131.6">10</text>
<text x="238.8" y="131.9">CD</text>
<text x="244.9" y="130.2">9</text>
<text x="219.6" y="133.7">11</text>
<text x="224.3" y="135.1">11</text>
<text x="234.9" y="135.5">DAT1</text>
<text x="244.9" y="137.2">7</text>
<text x="244.9" y="133.7">8</text>
<text x="234.9" y="139">DAT0</text>
<text x="236.9" y="142.5">VSS</text>
<text x="244.9" y="140.8">6</text>
<text x="55.6" y="144.3">1</text>
<text x="59.1" y="146">SDA</text>
<text x="71.5" y="146">SCL</text>
<text x="79.1" y="144.3">6</text>
<text x="142.2" y="144.3">4</text>
<text x="146.7" y="145.7">VCC</text>
<text x="167.2" y="145.7">BAT</text>
<text x="176" y="144.3">5</text>
<text x="236.4" y="149.6">VDD</text>
<text x="237.3" y="146">CLK</text>
<text x="244.9" y="147.8">4</text>
<text x="244.9" y="144.3">5</text>
<text x="55.6" y="151.3">3</text>
<text x="59.1" y="153.1">NC</text>
<text x="73.1" y="153.1">NC</text>
<text x="79.1" y="151.3">4</text>
<text x="79.1" y="154.9">7</text>
<text x="142.2" y="154.9">8</text>
<text x="219.6" y="154.9">12</text>
<text x="236.1" y="153.1">CMD</text>
<text x="244.9" y="154.9">2</text>
<text x="244.9" y="151.3">3</text>
<text x="73.8" y="156.6">ep</text>
<text x="146.7" y="156.3">CE</text>
<text x="169.6" y="158">EP</text>
<text x="176" y="156.6">9</text>
<text x="219.6" y="158.4">13</text>
<text x="224.3" y="156.3">12CD/DAT3</text>
<text x="224.3" y="159.8">13</text>
<text x="234.9" y="160.2">DAT2</text>
<text x="244.9" y="158.4">1</text>
<text x="142.2" y="165.5">7</text>
<text x="146.7" y="166.9">CHRG#</text>
<text x="164.9" y="166.9">TEMP</text>
<text x="176" y="165.5">1</text>
<text x="142.2" y="176">6</text>
<text x="146.7" y="177.4">STDBY#</text>
<text x="164.4" y="177.4">PROG</text>
<text x="176" y="176">2</text>
<text x="159.7" y="190.8" transform="rotate(-90 159.7 190.8)">3</text>
<text x="161.1" y="186.3" transform="rotate(-90 161.1 186.3)">GND</text>
<text x="36.4" y="232.5">1</text>
<text x="39.1" y="233.9">OSCI</text>
<text x="156.1" y="232.5">1</text>
<text x="36.2" y="236">2</text>
<text x="36.2" y="239.5">3</text>
<text x="39.7" y="237.8">OSCO</text>
<text x="55.9" y="237.8">CLKOUT</text>
<text x="70.3" y="239.5">6</text>
<text x="70.3" y="236">7</text>
<text x="156.1" y="239.5">3</text>
<text x="159.6" y="234.2">VI</text>
<text x="36.2" y="243.1">4</text>
<text x="39.7" y="241.3">INT#</text>
<text x="39.7" y="244.8">VSS</text>
<text x="62" y="244.8">SDA</text>
<text x="62.7" y="241.3">SCL</text>
<text x="70.3" y="243.1">5</text>
<text x="156.1" y="243.1">4</text>
<text x="159.6" y="241.3">EN</text>
<text x="159.6" y="244.8">FB</text>
<text x="228.6" y="244.8">4</text>
<text x="262.4" y="244.8">5</text>
<text x="156.1" y="246.6">5</text>
<text x="159.6" y="248.4">SW</text>
<text x="233.1" y="246.2">VCC</text>
<text x="253.6" y="246.2">BAT</text>
<text x="228.6" y="255.4">8</text>
<text x="233.1" y="256.8">CE</text>
<text x="262.4" y="257.2">9</text>
<text x="256" y="258.6">EP</text>
<text x="228.6" y="266">7</text>
<text x="233.1" y="267.4">CHRG#</text>
<text x="251.4" y="267.4">TEMP</text>
<text x="262.4" y="266">1</text>
<text x="228.6" y="276.6">6</text>
<text x="233.1" y="278">STDBY#</text>
<text x="250.8" y="278">PROG</text>
<text x="262.4" y="276.6">2</text>
<text x="135" y="287.2">1</text>
<text x="172" y="287.2">1</text>
<text x="247.6" y="286.8" transform="rotate(-90 247.6 286.8)">GND</text>
<text x="135" y="290.7">2</text>
<text x="138.5" y="288.9">1</text>
<text x="138.5" y="292.5">2</text>
<text x="172" y="290.7">2</text>
<text x="175.5" y="288.9">1</text>
<text x="175.5" y="292.5">2</text>
<text x="246.2" y="291.3" transform="rotate(-90 246.2 291.3)">3</text>
</g>
<g font-size="3.2" fill="#f00">
<text x="62.6" y="50.8">4</text>
<text x="66.1" y="52.6">VCC</text>
<text x="62.6" y="57.9">6</text>
<text x="66.1" y="59.6">VCC</text>
<text x="177.9" y="89.6">18</text>
<text x="167.7" y="91.4">AVCC</text>
<text x="70.6" y="149.6">VDD</text>
<text x="79.1" y="147.8">5</text>
<text x="70.3" y="232.5">8</text>
<text x="61.8" y="234.2">VDD</text>
</g>
</svg>
